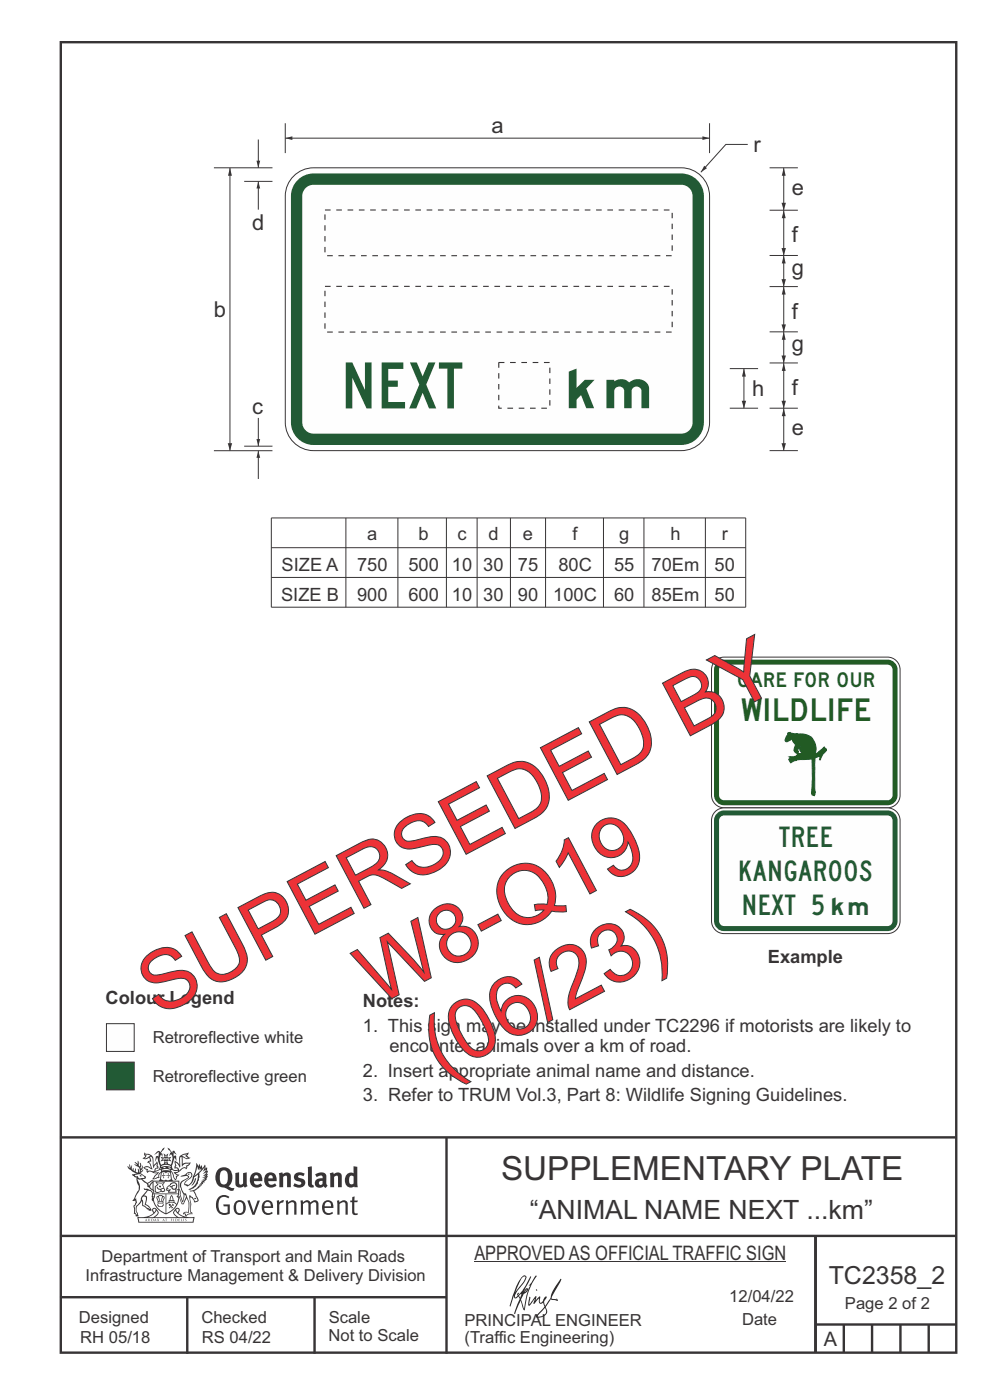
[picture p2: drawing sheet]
<svg xmlns="http://www.w3.org/2000/svg" width="210mm" height="297mm" viewBox="0 0 210 297" stroke-linecap="round" stroke-linejoin="round" font-family="sans-serif">
<g fill="none" stroke="#373435" stroke-width=".51">
<path d="M12.9 9h189.9v278h-189.9zM12.7 241.3h190M94.7 241.4v45.8M12.7 275.2h82M12.7 262.2h190.1M39.7 275.2v12M66.7 275.2v12M173 262.1v24.9M173 281h30M179 281v6M185 281v6M191 281v6"/>
<path d="M197 281v6"/>
</g>
<path d="M100.6 267.7h66.2" fill="none" stroke="#373435" stroke-width=".21"/>
<g fill="#373435">
<path d="M47 248.4a2.55 2.55 0 0 0 0 2.7l.3 .2a.81 .81 0 0 0 1-1v-.5a1.04 1.04 0 0 0-1.1-1.5zM46.3 248.1a1.82 1.82 0 0 1 2.1-.2 1.82 1.82 0 0 1 .9 1.8 2.29 2.29 0 0 1-.8 2l.7 .3h.5l-.2 .6a2.87 2.87 0 0 1-2-.7 2.12 2.12 0 0 1-1.7-3.1z" fill-rule="evenodd"/>
<path d="M49.9 248.9l.8-.2v2a.46 .46 0 0 0 .3 .6 .46 .46 0 0 0 .6-.3v-2.1l.7-.2v2.4l.2 .5-.5 .3-.3-.3a1.02 1.02 0 0 1-1.2 .3 1.02 1.02 0 0 1-.6-1.1z" fill-rule="evenodd"/>
<path d="M54 249.5l-.1 .5h.9a.49 .49 0 0 0-.2-.6 .49 .49 0 0 0-.6 .1zM53.4 249.1a1.34 1.34 0 0 1 1.6-.2 1.34 1.34 0 0 1 .6 1.5v.2h-1.7a.77 .77 0 0 0 .5 .8 .77 .77 0 0 0 .9-.4l.3 .5a1.59 1.59 0 0 1-2 .2 1.59 1.59 0 0 1-.5-2.1z" fill-rule="evenodd"/>
<path d="M57 249.5l-.1 .5h1a.49 .49 0 0 0-.2-.6 .49 .49 0 0 0-.7 .1zM56.4 249.1a1.34 1.34 0 0 1 1.6-.2 1.34 1.34 0 0 1 .7 1.5v.2h-1.8a.77 .77 0 0 0 .5 .8 .77 .77 0 0 0 .9-.4l.4 .5a1.59 1.59 0 0 1-2.1 .2 1.59 1.59 0 0 1-.5-2.1z" fill-rule="evenodd"/>
<path d="M59.2 248.9l.7-.2 .1 .4a.95 .95 0 0 1 1-.3 .95 .95 0 0 1 .7 .8v2.3h-.8v-2.3a.46 .46 0 0 0-.8 .1v2.2h-.8z" fill-rule="evenodd"/>
<path d="M62.6 249.1a1.75 1.75 0 0 1 2-.1l-.2 .5-.6-.2a.43 .43 0 0 0-.6 .3l.4 .3a1.04 1.04 0 0 1 1.2 1.1 1.04 1.04 0 0 1-1.4 1l-1.2-.4 .3-.6 1 .4 .4-.4a.88 .88 0 0 0-1-.5l-.4-.2-.1-.4z" fill-rule="evenodd"/>
<path d="M65.3 247.6l.8-.2 .1 3.8 .3 .2 .1 .4a.88 .88 0 0 1-1 0 .88 .88 0 0 1-.3-1z" fill-rule="evenodd"/>
<path d="M67.8 250.6a.43 .43 0 0 0-.1 .7 .43 .43 0 0 0 .7-.1v-.7zM66.8 249.1a1.7 1.7 0 0 1 2.4 .1v1.9l.3 .4-.4 .5-.5-.4a1.03 1.03 0 0 1-1.7-.1 1.03 1.03 0 0 1 .8-1.5h.7v-.4a.8 .8 0 0 0-1.2 .1z" fill-rule="evenodd"/>
<path d="M70 248.9l.7-.2 .1 .4a.95 .95 0 0 1 1-.3 .95 .95 0 0 1 .7 .8v2.3h-.8v-2.3a.46 .46 0 0 0-.8 .1v2.2h-.8z" fill-rule="evenodd"/>
<path d="M74.3 249.5a1.48 1.48 0 0 0 0 1.7h.5l.2-.1v-1.5l-.3-.2zM75 247.4l.8 .1 .1 4.4h-.7l-.1-.2a1.26 1.26 0 0 1-1.4 0 1.26 1.26 0 0 1-.5-1.3 1.29 1.29 0 0 1 .4-1.4 1.29 1.29 0 0 1 1.4-.1z" fill-rule="evenodd"/>
<path d="M46.4 253.9a1.72 1.72 0 0 1 2.3 0l-.3 .3a1.24 1.24 0 0 0-1.4-.2 1.24 1.24 0 0 0-.6 1.4 1.49 1.49 0 0 0 1.2 1.9l.7-.1v-1.3h-.8l-.1-.4h1.3v1.9a1.93 1.93 0 0 1-2.2 0 1.93 1.93 0 0 1-.7-2.2l.2-.8z" fill-rule="evenodd"/>
<path d="M50.4 255.1a1.65 1.65 0 0 0 .2 2.2 .99 .99 0 0 0 1-1.4 .78 .78 0 0 0-.4-.8 .78 .78 0 0 0-.8 0zM50 254.9a1.33 1.33 0 0 1 1.6-.1 1.33 1.33 0 0 1 .5 1.4 1.31 1.31 0 0 1-1.3 1.6 1.31 1.31 0 0 1-1.2-1.6v-.6z" fill-rule="evenodd"/>
<path d="M52.5 254.7l.4-.1 .9 2.6 .8-2.5h.5l-1.1 3h-.5z" fill-rule="evenodd"/>
<path d="M56.3 255.2l-.2 .7h1.3a.7 .7 0 0 0-.3-.8 .7 .7 0 0 0-.8 .1zM55.9 255a1.22 1.22 0 0 1 1.5-.2 1.22 1.22 0 0 1 .5 1.5h-1.8a.93 .93 0 0 0 .5 1 .93 .93 0 0 0 1.1-.2l.2 .3a1.43 1.43 0 0 1-1.8 .1 1.43 1.43 0 0 1-.6-1.7z" fill-rule="evenodd"/>
<path d="M58.7 254.7l.4-.1 .1 .5 .4-.4 .6-.1-.2 .5a.66 .66 0 0 0-.8 .7v1.9h-.4z" fill-rule="evenodd"/>
<path d="M60.6 254.7l.4-.1 .1 .5a.94 .94 0 0 1 1-.5 .94 .94 0 0 1 .8 .8v2.3h-.5l-.1-2.5a.81 .81 0 0 0-1.2 .3v2.2h-.4z" fill-rule="evenodd"/>
<path d="M63.7 254.7l.5-.1 .1 .5 .4-.3a.78 .78 0 0 1 1.1 .3 .9 .9 0 0 1 1-.5 .9 .9 0 0 1 .8 .8v2.3h-.5l-.1-2.5a.67 .67 0 0 0-1.1 .3v2.2h-.5v-2.4l-.4-.3-.7 .4v2.3h-.5z" fill-rule="evenodd"/>
<path d="M69 255.2l-.1 .7h1.3a.7 .7 0 0 0-.3-.8 .7 .7 0 0 0-.9 .1zM68.7 255a1.22 1.22 0 0 1 1.5-.2 1.22 1.22 0 0 1 .5 1.5h-1.8a.93 .93 0 0 0 .4 1 .93 .93 0 0 0 1.2-.2l.1 .3a1.44 1.44 0 0 1-1.7 .1 1.44 1.44 0 0 1-.6-1.7z" fill-rule="evenodd"/>
<path d="M71.4 254.7l.5-.1 .1 .5a.94 .94 0 0 1 1-.5 .94 .94 0 0 1 .8 .8v2.3h-.5l-.1-2.5a.81 .81 0 0 0-1.2 .3v2.2h-.4z" fill-rule="evenodd"/>
<path d="M74.7 253.9l.5-.1v.9h.7l-.1 .3h-.6v2.2l.1 .2h.5l.1 .3a.75 .75 0 0 1-1.2-.6v-2.1h-.4v-.3h.4z" fill-rule="evenodd"/>
<path d="M30.8 244.9l1.1 .3-.9 .5h-.4l.6-.5zM31.8 245.4h.2a2.44 2.44 0 0 1 .4 1.9l.1 .5 .7-1-.1 .6 .3 .3a.57 .57 0 0 0-.6 .7l-1-.1-.5 .2 .2-.5-.8-.3 .7-.1 .9 .5 .1-.1-.6-1.3-.2-.2h.5zM30.7 244.4l-.1 .5 .2 .4-.6 .4a1.04 1.04 0 0 0 1.4-.1l.2 .6-.3 .1-.2 .4a.94 .94 0 0 1 .8 1.1l-.2-.1a1.16 1.16 0 0 0-1.5-.1l.3 .4 .4 .2 .1 .5 .2 .1 .1-.2a.94 .94 0 0 1 1.1 .2l.8 .1-1.2 1.2a1.13 1.13 0 0 0 1.2-.2l.4-.1-.1-.4 .5-.8a.83 .83 0 0 0-.6 1.1l-.3-.1-.7 .4 1.1-1.4-.5 .1-.5-.1 1.3-.5-.1-.1-.9 .4v-.3l.2-.2 .3 .1 .1-.3-.2-.4v-.6l-.1-.4-.7 1v-.7a1.42 1.42 0 0 0-1.6-1.8z" fill-rule="evenodd"/>
<path d="M38.5 245.2l.5-.2 .7-.1-.6 .3 .8 .5h-.3zM38.3 245.5l.2-.1 .1 2a1.69 1.69 0 0 1 1.6-.6l-.8 .5 .1 .5a1.1 1.1 0 0 0-1.5 .6l-.1-.5-.2-.2h-.5l.3-.4-.3-.7a1.42 1.42 0 0 1 .8 1.1l.2-.1zM37.1 246.2l.1 1-.2 .3 .1 .4h.5l.1 .2a.96 .96 0 0 1-1.1-.1l-.1 .1a1.06 1.06 0 0 0 1.3 .2v.1a.72 .72 0 0 1-1 .2l.3 .5 .6 .2-.4 .2-.1 .6-.2-.3-.4-1.1-.4-.4 .4 .9a1.54 1.54 0 0 0 .7 1.2l.2-.3a.58 .58 0 0 1 .4-.8l.2-.1h-.3l-.5-.3 .9-.5a.93 .93 0 0 1 1.2-.5v.2l.2-.2 .1-.5a.99 .99 0 0 0 .7-.8l-1.3 .1-.3 .2-.1-1.4 .9 .4 .9-.3h-.4l-.5-.4 .4-.7-.6 .2a1.46 1.46 0 0 0-1.4 2.1v.4l-.2-.4z" fill-rule="evenodd"/>
<path d="M35.6 248.9l.2 .1-.1 .3 .4 .1h-.4v.6l-.1-.6h-.3l.3-.1z" fill-rule="evenodd"/>
<path d="M34.6 248.9l.2 .1v.3l.3 .1h-.3l-.1 .6v-.6h-.4l.4-.1z" fill-rule="evenodd"/>
<path d="M34.3 248.8a.57 .57 0 0 1 .9 .2 .57 .57 0 0 1 .9-.2l.2 1.4h-.2a.57 .57 0 0 1-.9 0 .69 .69 0 0 1-1.1 0zM34.2 248.1l-.3 2.1-.2 .4h3l-.2-.4-.3-2.1h-.2v.2l-.8-.1-.8 .1v-.2z" fill-rule="evenodd"/>
<path d="M34.2 252.4a.3 .3 0 0 0 .6 0 .3 .3 0 0 0-.6 0zM33.3 250.9l.3 .3-.3 .4a.79 .79 0 0 0 0 1.3l.8-.2-.1-.3a.55 .55 0 0 1-.7-.6l.1-.1 .2 .3 .3 .2 .8-.2-.4-.7 .4-.4-.7 .2zM33 250.7l1.1 .2 .9-.2-.4 .6 .4 1.2a.56 .56 0 0 1-.8 .3l-.2 .1a.73 .73 0 0 1-.9 .1 .73 .73 0 0 1-.3-1v-.4l.6-.4z" fill-rule="evenodd"/>
<path d="M35.6 251.8l.7-.4a.58 .58 0 0 1 1-.1 .58 .58 0 0 1-.4 .9l-.3-.3a.43 .43 0 0 1 .6-.4 .57 .57 0 0 0-.8 .2l-.2-.1-.3 .1 .4 .2a.55 .55 0 0 0 .9 .4v.5h-1.3l.3-.4-.1-.1-.6 .1 .2-.3-.2-.1zM35.4 251.8l-.1 .2a.39 .39 0 0 0 .2 .6h.3l-.2 .4h1.9l-.1-.8a.86 .86 0 0 0-.1-1.3 .86 .86 0 0 0-1.3 .4z" fill-rule="evenodd"/>
<path d="M36 254.8h.8v.2h-.8zM36.4 253.8l.2 .8h-.4zM36.4 253.5l-.3 .5-.1 .6h-.2v.4l-.7 .4 .2 .1a1.48 1.48 0 0 1 2.1 .2l.2-.1-.6-.5v-.5h-.2l-.1-.6z" fill-rule="evenodd"/>
<path d="M35.8 255.4l.4 .1 .1 .3 .3-.2-.2-.2a.38 .38 0 0 1 .5 .5l-.2-.2-.3 .2 .3 .2-.3 .3-.1-.4-.4 .4-.1-.2 .4-.3-.1-.1-.2 .1z" fill-rule="evenodd"/>
<path d="M34.5 254h.2v.2l-.2 .6h-.2zM33.6 255.3h.9v.2a.55 .55 0 0 1-.8 .4v-.2l-.2-.1zM33.4 254h.2l.2 .8h-.2zM33.6 255l.8-.1 .1 .2h-.8zM33.8 253.7h.5l-.2 1.1h-.1zM33.3 253.8l-.1 .3 .3 1.1a.48 .48 0 0 0-.1 .6 .48 .48 0 0 0 .5 .2h.5a.49 .49 0 0 0 .2-.8l.3-1.1-.1-.3a1.42 1.42 0 0 0-1.5 0z" fill-rule="evenodd"/>
<path d="M33.7 251.5l.4 .1 .1 .3h-.3z" fill-rule="evenodd"/>
<path d="M41.3 250.1l.3-.2-.2 .8-.6 .8h-.2l.5-.7z" fill-rule="evenodd"/>
<path d="M39.7 249l.3-.2 .5 .2a.88 .88 0 0 1-.6 1.1 1.22 1.22 0 0 0-.8 1.3l.5 .2a.72 .72 0 0 0 .9-.4l.5-.8 .2-.6 .8-.6v.2a2.85 2.85 0 0 1-2 2.9l.1 .1a2.13 2.13 0 0 0 1.9-1.5v-.3a2.01 2.01 0 0 0 .3-1.7l1.1-1.3-.4 1 .7-.5-.7 1 .8-.4-.8 .8 .7-.2-.9 .6 .8-.1-.8 .4h.7l-.8 .3 .3 .2h-.4l.2 .3h-.4l.2 .3h-.4l.1 .2h-.1a2.16 2.16 0 0 1-2 1.1l.1 .2 .4-.1a.76 .76 0 0 1 .7 .8l.5 1.2-.6 .2a1.45 1.45 0 0 0-1.1-1.3l.2 1.8-.1 1.8 .4 .3a1.07 1.07 0 0 0-1.2 .4v-.3l-.5-.2a.87 .87 0 0 1 1.1-.1v-.7a4.4 4.4 0 0 0-.6-3.1l-.1-.3h-.2a2.16 2.16 0 0 1-.7-2.2l.3-.4 1.2-.7a.55 .55 0 0 0-.4-.8zM37.8 252.4a.76 .76 0 0 1 .3 1.1l.6 1.6 .4-1.7 .2 .1a.61 .61 0 0 1-.1 .9l-.3 .8-.2 .1-.7-1.6-.3 .1a1.18 1.18 0 0 0 .1-1.4zM41.8 247.5l.2 .7 .3-.5v.6l.4-.5a1.9 1.9 0 0 1-1.2 1.4l-.3 .3zM38.2 249.6l1.4-.2 .2 .2v.3l-.5 .2a1.26 1.26 0 0 0-.9 1.9l.2 .7a1.84 1.84 0 0 1 .1 2.1l-.4-1.4a.96 .96 0 0 0-.4-1.2l-.4 .2a.78 .78 0 0 1 0 1.3l.1 .3h.4l.4 1.1a.38 .38 0 0 0 .2 .4 .38 .38 0 0 0 .4-.1l.6-1.2a2.94 2.94 0 0 1 .4 2.5l-.1 .4h-.8l-.3 .4v.2l.4-.1 .1 .4 .2 .1a1.02 1.02 0 0 1 1.3-.5v-.4l-.3-.1 .1-1.8-.3-1.3h.1a1.14 1.14 0 0 1 .8 1 .63 .63 0 0 0 .8-.2 .63 .63 0 0 0-.2-.9l-.6-1.2 .9-.6 .2-.4h.3l-.1-.2h.4l-.1-.3h.3l-.1-.3 .5-.1-.2-.2 .6-.4v-.2h-.2l.4-.5h-.3l.3-.5-.4 .1 .4-.5v-.3l-.3 .2 .2-.7-.1-.2-.4 .3v-.8l-.6 .8-.2-.8-.2 .5-.3-.7-.1 .6-.5-.8-.1 1.4-.6 1.8a1.81 1.81 0 0 1-1 1.5l-.6-.2a1.75 1.75 0 0 1 1.1-1.2 .75 .75 0 0 0 .1-1.3 .75 .75 0 0 0-1.2 .4z" fill-rule="evenodd"/>
<path d="M41.2 254.1h.3l.2 .2-.4 .1z" fill-rule="evenodd"/>
<path d="M29.4 258.4h11.6l-.1 .8h-11.4zM31.3 258.2l.5-.1a2.48 2.48 0 0 0 1.4-1.3l.3 .5-.5 .6-.5 .3zM32.5 256.6l.3-.2 .2 .1-.3 .7zM37.2 256.8a2.65 2.65 0 0 0 1.8 1.4h-1.1l-.5-.3-.5-.6zM37.4 256.5l.2-.1 .3 .2-.3 .6zM29.2 258.2l.1 1.2h11.8l.2-1.1-.2-.1a4.1 4.1 0 0 1-3.3-.9l.3-.4-.1-.6a1.06 1.06 0 0 0-1.3 1l.2 .4 .6 .5h-4.7l.3-.1a.84 .84 0 0 0 .6-.8 .84 .84 0 0 0-.5-.8l-.3-.2h-.5l-.1 .6 .3 .4a4.2 4.2 0 0 1-3.4 .9z" fill-rule="evenodd"/>
<path d="M31 258.7l.1 .2h-.2zM31 258.5l-.3 .6 .4-.2 .2 .2z" fill-rule="evenodd"/>
<path d="M31.3 258.6h.3v.4a.25 .25 0 0 0 .2-.1 .25 .25 0 0 0-.1-.3h.1a.29 .29 0 0 1 0 .4 .29 .29 0 0 1-.4 0 .29 .29 0 0 1 0-.4z" fill-rule="evenodd"/>
<path d="M32.2 258.6a.22 .22 0 0 1 .3 .2 .22 .22 0 0 1-.3 .2zM32 258.6l.1 .4a.33 .33 0 0 0 .4 0 .33 .33 0 0 0 0-.4 .33 .33 0 0 0-.5 0z" fill-rule="evenodd"/>
<path d="M32.9 258.7l.1 .2h-.2zM32.9 258.5l-.2 .6 .3-.2 .2 .2z" fill-rule="evenodd"/>
<path d="M33.3 258.6h.2l.1 .1 .2-.1-.2 .2 .2 .3-.3-.3-.1 .3h-.1l.2-.3z" fill-rule="evenodd"/>
<path d="M34.7 258.7l.1 .2h-.2zM34.7 258.5l-.3 .6 .4-.2 .2 .2z" fill-rule="evenodd"/>
<path d="M35 258.5h.5l-.2 .1v.5h-.2l.1-.5z" fill-rule="evenodd"/>
<path d="M36.2 258.6l.3-.1-.1 .1v.2h.1h-.1v.3h-.2z" fill-rule="evenodd"/>
<path d="M36.7 258.6h.2v.5h-.2z" fill-rule="evenodd"/>
<path d="M37.3 258.6a.22 .22 0 0 1 .3 .2 .22 .22 0 0 1-.3 .2zM37.1 258.6v.4a.33 .33 0 0 0 .5 0 .33 .33 0 0 0 0-.4 .33 .33 0 0 0-.5 0z" fill-rule="evenodd"/>
<path d="M37.8 258.6l.4-.1-.2 .1v.2h.1h-.1v.2l.2 .1h-.4z" fill-rule="evenodd"/>
<path d="M38.4 258.6h.2l-.1 .4 .2 .1h-.3z" fill-rule="evenodd"/>
<path d="M38.9 258.6h.2v.5h-.2z" fill-rule="evenodd"/>
<path d="M39.3 258.6h.2h-.1l.2 .3-.2 .2-.1-.1v-.1l.2 .1z" fill-rule="evenodd"/>
<path d="M34.2 247.4a1.51 1.51 0 0 1 2 .2 2.67 2.67 0 0 0-2.1 0zM35.7 247.6l.4 .1 .1 .3-.4-.1zM34.6 247.6h.5l.1 .2h-.4zM34 247.8l.3 .2h-.3zM34.9 246.9l.3-.2 .3 .2zM34.9 245.6l.2 .1v.3h-.2zM35 245.1l.2 .2 .2-.2-.1 .3h-.2zM35.1 246.3h.2l.1 .4-.2-.2-.2 .2zM35.3 245.7l.2-.1v.4h-.2zM34.4 245.7h.3l.1 .3-.4 .1 .2-.2zM35.7 245.7h.3l-.2 .2 .2 .2-.4-.1zM32.7 244.9l1-.5-.1 1-.2-.2-.3 .2-.3 1.1 .5-1 .3 .9a1.84 1.84 0 0 1 .2 1.7l.4 .1a2.48 2.48 0 0 1 2.2 0l.2-.2-.2-.7 .7-1.8 .4 .7-.2-1-.2-.1-.2 .3v-.9l.6 .4-.6-.8-.3 .1-.1 .4-.5-.9-.5-.3 .2 .5 .6 .5-.5 .8 .4-.4a2.06 2.06 0 0 1 0 2.3l-.5-.2-.2-.6 .1-.1 .8 .2-.4-.5 .4-.5-.7 .2-.2-.2 .2-.7-.5 .4-.5-.4 .2 .7-.2 .2-.7-.2 .4 .5-.4 .5 .8-.2 .1 .1-.2 .6-.5 .2a2.02 2.02 0 0 1 0-2.2l.3 .5-.1-.7-.3-.1 .8-1.2-.4 .3-.5 .8-.2-.3a.8 .8 0 0 0-.8 .5z" fill-rule="evenodd"/>
<path d="M29.2 250.1l.3 .1a.61 .61 0 0 1 .8 .4l.3 .2a.8 .8 0 0 1 .6 1l.4 .1 .5 .5a1 1 0 0 1 .5 1.1l-.1 .7v-.5h-.1a.96 .96 0 0 0-.8-1.3l-.2-.2h-.7l-.1-.1-.1 .1 .1 .3h.6l-1.2 1.3-.2 1-.4 .6a1.33 1.33 0 0 0-.5 1.8l.2 .5a1.26 1.26 0 0 1-.5-1.5l-.1-.3a1.56 1.56 0 0 0 .4-1.7l-.3 .2 .2-.5a3.2 3.2 0 0 0 .7-3zM30.4 253.9h.4a2.06 2.06 0 0 1-.1 1.6l.7 .5 .4 .4-.6-.1-.8-.6-.1-.9a.51 .51 0 0 1 .1-.9zM28.6 249.3a1.52 1.52 0 0 1 2.1 .5l-1.1 .2-.2-.1-.1-.4h-.5zM27.5 247v.8l-.3-.4h-.1a3.1 3.1 0 0 0 1.9 1.6l-1 .1 .5 .6 .5 .1 .1 1.1a1.84 1.84 0 0 1-.3 2.5l-.4 .9-.3 .4 .2 .1 .4-.1 .1 .4-.2 .5-.3 .2 .1 1.7h.2l.3 .5 .1 .1 .4-.1-.1-.5a1.3 1.3 0 0 1-.1-1.7l.9-1 .1 1.1 .6 .2 .5 .5 .1-.1 .2 .3h.5a1.85 1.85 0 0 0-1.2-1.4l.1-.3a1.39 1.39 0 0 0 0-1.4l-.5-.1 .5-.5a.66 .66 0 0 1 .9-.4 .66 .66 0 0 1 .3 .9l-.1 .4 .2-.1v.2l-.1 .3 .2 .5 .1-.3a2.24 2.24 0 0 0 .1-2.2 .73 .73 0 0 1-.7-.7 .73 .73 0 0 1 .6-.7v-.2a.94 .94 0 0 0-.9 .8 .48 .48 0 0 1-.1-.6 .48 .48 0 0 1 .5-.2l.5-.3a.51 .51 0 0 0-.8 .2l-.5 .2-1-.8h.6l.2-.5-1.2-.7 .5-.5v-.3l-.5 .4 .1-.2a.69 .69 0 0 0 .2-1v.4l-.2 .3v-1.1l-.3-.2 .1 .6-.1 .2-.4-1.3v.7l-.6-.4 .5 .7-.6-.2 .3 .3a1 1 0 0 1 .7 1.4l-.2-.8v.9l-.5-.2v-.8l-.2 .7-.2-.1-.1-.6-.2 .4-.2-.2 .1-.7-.2 .5z" fill-rule="evenodd"/>
<path d="M29.6 249.4l.2-.1 .3 .2z" fill-rule="evenodd"/>
<path d="M32.4 250.5h5.6v2l-.2-.1v-1.7h-5.2v2.5h5.2v-.8l.1 .2-.1 1.1v-.3h-2.5v4a4.1 4.1 0 0 0 2.6-3.6l.1-.1a4 4 0 0 1-2.8 3.9 4.2 4.2 0 0 1-2.8-4.7l.1 1.2 .1-.1a3.8 3.8 0 0 0 2.5 3.4v-4h-2.5l-.2-.9z" fill-rule="evenodd"/>
<circle cx="40" cy="249.1" r=".17"/>
</g>
<g fill="#252726">
<path d="M111.6 273.7l.2-.2-.5 .7zM110.4 274.5l.3 .1-.3 .7-.3-.4zM110.9 270.9l.5-.1a9.3 9.3 0 0 1-2 3.2l-.1 .2 1-2.5zM110.6 271a14.7 14.7 0 0 0-2.2 4.9l-.3 1.2 .1 .1 .8-2.4a.42 .42 0 0 0 .2 .7 .42 .42 0 0 0 .6-.3l.2-.2 .2 .6-1.1 3.1h.2l1.1-2.8 .6 1.9 .2 .2 .2-.5a13.5 13.5 0 0 1 2-6.2l.5-.5-.2-.2-1.6 2.1 .4-.1a14.9 14.9 0 0 0-1.3 5.1l-.4-1.2a1.39 1.39 0 0 1 .2-1.8l.1-.2a.92 .92 0 0 0 .8-1.2 .75 .75 0 0 0-.7 .7l-.2 .2 1.6-3.4h-.1l-.4 .7a10.5 10.5 0 0 1-2.2 3.2l.2-.4a.32 .32 0 0 0-.4 .2 .32 .32 0 0 0 .1 .4l-.5 .4a3.2 3.2 0 0 1 1.1-2.3l.5-.6a2.49 2.49 0 0 0 .7-1.6l-.3-.2z" fill-rule="evenodd"/>
<path d="M115.6 277.5a1.15 1.15 0 0 1 .1 1.3 1.15 1.15 0 0 1-1.2 .5h-.5zM112.3 275.1l-.3 1.7 .3 .2 1.2-1.5-.3 1.1 1.1-1.2a.94 .94 0 0 0 .4 1.2l.5-.3 .3 .9-1.2 1.3a.98 .98 0 0 0-.5 1 1.9 1.9 0 0 0 2.3-1.3l-.1-.3a1.02 1.02 0 0 1 .3-1.4l.5-.9 1.5 .3-.2-.5v.3l-1.1-.2v-.2l2-3.6 .1-.3-.1-.1-1.8 2.7a6.6 6.6 0 0 1-1.5 3l-.2-.2a1.01 1.01 0 0 1 .4-1.4l.1-.2-.3-.2-.3 .5-.2 .5-.5 .4-.2-.4 .1-.9-.2-.1-.8 .9 .2-.9h-.1l-1.4 1.7 .2-1.4v-.1z" fill-rule="evenodd"/>
<path d="M113.7 273.5l.3 .3h-.3z" fill-rule="evenodd"/>
</g>
<path d="M22.6 217.2h5.9v5.9h-5.9z" fill-rule="evenodd" fill="#fefefe" stroke="#373435" stroke-width=".21"/>
<path d="M22.6 225.3h5.9v5.9h-5.9z" fill-rule="evenodd" fill="#225a35" stroke="#373435" stroke-width=".21"/>
<g fill="none" stroke="#373435" stroke-width=".21">
<path d="M60.5 29.3h90M57.6 109.9h100.6v18.9h-100.6zM57.6 116.2h100.6M73.4 109.9v18.9M84.4 109.9v18.9M94.7 109.9v18.9M101.2 109.9v18.9M108.3 109.9v18.9M115.7 109.9v18.9M128 109.9v18.9M136.6 109.9v18.9M149.6 109.9v18.9"/>
<path d="M57.6 122.5h100.6"/>
</g>
<g fill="#373435">
<path d="M60.5 29.3l1.5-.4v.8z"/>
<path d="M149 28.9l1.5 .4-1.5 .4z"/>
</g>
<path d="M150.5 26.1v6.4M158.6 30.6h-4.6l-5.3 5.9" fill="none" stroke="#373435" stroke-width=".21"/>
<path d="M149.4 35.2l.6 .5-1.3 .8z" fill="#373435"/>
<path d="M163.2 86.6h6" fill="none" stroke="#373435" stroke-width=".21"/>
<path d="M62.3 37.4a6 6 0 0 1 4.2-1.8h78a6 6 0 0 1 6 6v48a6 6 0 0 1-6 6h-78a6 6 0 0 1-6-6v-48a6 6 0 0 1 1.8-4.2z" fill-rule="evenodd" fill="#fefefe" stroke="#373435" stroke-width=".21"/>
<path d="M63.4 37.9a4.8 4.8 0 0 1 3.1-1.1h78a4.8 4.8 0 0 1 4.8 4.8v48a4.8 4.8 0 0 1-4.8 4.8h-78a4.8 4.8 0 0 1-4.8-4.8v-48a4.8 4.8 0 0 1 1.7-3.7z" fill-rule="evenodd" fill="#225a35"/>
<path d="M64.6 40.1a2.4 2.4 0 0 1 1.9-.9h78a2.41 2.41 0 0 1 2.4 2.4v48a2.41 2.41 0 0 1-2.4 2.4h-78a2.41 2.41 0 0 1-2.4-2.4v-48l.1-.6z" fill-rule="evenodd" fill="#fefefe"/>
<path d="M166.2 86.6v9" fill="none" stroke="#373435" stroke-width=".21"/>
<g fill="#373435">
<path d="M166.2 86.6l.5 1.7h-.9z"/>
<path d="M165.8 94h.9l-.5 1.6z"/>
</g>
<path d="M166.2 77v9.6M163.2 95.6h6" fill="none" stroke="#373435" stroke-width=".21"/>
<g fill="#373435">
<path d="M166.2 77l.5 1.7h-.9z"/>
<path d="M165.8 85h.9l-.5 1.6z"/>
</g>
<path d="M163.2 77h6M166.2 70.4v6.6" fill="none" stroke="#373435" stroke-width=".21"/>
<g fill="#373435">
<path d="M166.2 70.4l.5 1.7h-.9z"/>
<path d="M165.8 75.4h.9l-.5 1.6z"/>
</g>
<path d="M163.2 70.4h6M166.2 60.8v9.6" fill="none" stroke="#373435" stroke-width=".21"/>
<g fill="#373435">
<path d="M166.2 60.8l.5 1.7h-.9z"/>
<path d="M165.8 68.8h.9l-.5 1.6z"/>
</g>
<path d="M157.8 78.2v8.4M163.2 60.8h6M154.8 86.6h6" fill="none" stroke="#373435" stroke-width=".21"/>
<g fill="#373435">
<path d="M157.8 78.2l.4 1.7h-.8z"/>
<path d="M157.3 85h1l-.5 1.6z"/>
</g>
<path d="M166.2 54.2v6.6M154.8 78.2h6" fill="none" stroke="#373435" stroke-width=".21"/>
<g fill="#373435">
<path d="M166.2 54.2l.5 1.7h-.9z"/>
<path d="M165.8 59.2h.9l-.5 1.6z"/>
</g>
<path d="M163.2 54.2h6M166.2 44.6v9.6" fill="none" stroke="#373435" stroke-width=".21"/>
<g fill="#373435">
<path d="M166.2 44.6l.5 1.7h-.9z"/>
<path d="M165.8 52.6h.9l-.5 1.6z"/>
</g>
<path d="M163.2 35.6h6M166.2 35.6v9M163.2 44.6h6" fill="none" stroke="#373435" stroke-width=".21"/>
<g fill="#373435">
<path d="M166.2 35.6l.5 1.7h-.9z"/>
<path d="M165.8 43h.9l-.5 1.6z"/>
</g>
<path d="M105.8 76.9h10.8v9.7h-10.8z" fill="none" stroke="#373435" stroke-width=".23" stroke-dasharray="1.2 1.2" stroke-linecap="butt"/>
<path d="M45.4 35.6h12.4M51.8 38.5h6M54.8 38.5v6M60.5 26.1v6.4M45.4 95.6h12.4M51.8 94.7h6" fill="none" stroke="#373435" stroke-width=".21"/>
<path d="M54.8 38.5l.4 1.5h-.8z" fill="#373435"/>
<path d="M54.8 95.6v6" fill="none" stroke="#373435" stroke-width=".21"/>
<path d="M54.8 95.6l.4 1.5h-.8z" fill="#373435"/>
<path d="M54.8 29.6v6" fill="none" stroke="#373435" stroke-width=".21"/>
<path d="M54.4 34.1h.8l-.4 1.5z" fill="#373435"/>
<path d="M54.8 88.7v6" fill="none" stroke="#373435" stroke-width=".21"/>
<path d="M54.4 93.1h.8l-.4 1.6z" fill="#373435"/>
<path d="M48.8 35.6v60" fill="none" stroke="#373435" stroke-width=".21"/>
<g fill="#373435">
<path d="M48.8 35.6l.4 1.7h-.8z"/>
<path d="M48.3 94h.9l-.4 1.6z"/>
</g>
<path d="M68.9 44.5h73.7v9.7h-73.7zM68.9 60.8h73.7v9.6h-73.7z" fill="none" stroke="#373435" stroke-width=".24" stroke-dasharray="1.2 1.2" stroke-linecap="butt"/>
<path d="M151.5 140.4a2.66 2.66 0 0 1 2.1-1h34.7a2.67 2.67 0 0 1 2.6 2.7v26.6a2.67 2.67 0 0 1-2.6 2.7h-34.7a2.67 2.67 0 0 1-2.7-2.7v-26.6l.1-.6z" fill="none" stroke="#373435" stroke-width=".21"/>
<path d="M152.1 140.6l.9-.6 .6-.1h34.7a2.14 2.14 0 0 1 2.1 2.2v26.6a2.14 2.14 0 0 1-2.1 2.1h-34.7a2.14 2.14 0 0 1-2.1-2.1v-26.6v-.6z" fill-rule="evenodd" fill="#225b24"/>
<path d="M153 141.2l.6-.2h34.7a1.07 1.07 0 0 1 1 1.1v26.6a1.07 1.07 0 0 1-1 1.1h-34.7a1.07 1.07 0 0 1-1.1-1.1v-26.6z" fill-rule="evenodd" fill="#fefefe"/>
<path d="M167.1 155.5l.3 .1 .1-.2 .2 .2 .8 .1a5.7 5.7 0 0 1 3.8 .9l.1 .2a3.3 3.3 0 0 1 .5 3.1l.6-.2 1.3-1.2 .5 .4v.3l-.8 .9-.5 1.1h-.2l.2-.7a.58 .58 0 0 0-.8 .2l-.3 .1v7.3l-.2 .6-.5-.2 .1-.2h-.1l.1-3.2-.1-4.1-1.1 .1a5.3 5.3 0 0 0-3.4 .7l-.4-.7 .5-.4-.4-.1h.8l1.1-.3h-.1v-.1l-.2 .1a.93 .93 0 0 1 1.3-.4 1.37 1.37 0 0 1-.6-1.6l-.6 .9 .2 .4a.58 .58 0 0 1-.7 0 .58 .58 0 0 1-.1-.8l.1-.2a.96 .96 0 0 0-.4-1.4l-.2-.4-.6 .3a.45 .45 0 0 1-.5 .2 .45 .45 0 0 1-.4-.4l.6-1z" fill-rule="evenodd" fill="#225b24" stroke="#225b24" stroke-width=".21"/>
<path d="M151.9 172l1.1-.5 .6-.1h34.7a2.67 2.67 0 0 1 2.6 2.7v21.3a2.67 2.67 0 0 1-2.6 2.7h-34.7a2.67 2.67 0 0 1-2.7-2.7v-21.3a2.67 2.67 0 0 1 1-2.1z" fill-rule="evenodd" fill="#fefefe" stroke="#373435" stroke-width=".21"/>
<path d="M152.1 172.6l.9-.6 .6-.1h34.7a2.14 2.14 0 0 1 2.1 2.2v21.3a2.14 2.14 0 0 1-2.1 2.1h-34.7a2.14 2.14 0 0 1-2.1-2.1v-21.3v-.6z" fill-rule="evenodd" fill="#225a35"/>
<path d="M152.7 173.4l.9-.4h34.7a1.07 1.07 0 0 1 1 1.1v21.3a1.07 1.07 0 0 1-1 1.1h-34.7a1.07 1.07 0 0 1-1.1-1.1v-21.3z" fill-rule="evenodd" fill="#fefefe"/>
<g font-size="17.6" fill="#ed3237">
<text x="33.5" y="215.8" transform="rotate(-28 33.5 215.8)">SUPERSEDED BY</text>
<text x="80" y="213.5" transform="rotate(-28 80 213.5)">W8-Q19</text>
<text x="93.5" y="228.6" transform="rotate(-28 93.5 228.6)">(06/23)</text>
</g>
<text font-size="13.5" fill="#225a35" x="72.3" y="86.7">NEXT</text>
<text font-size="11.5" fill="#225a35" x="119" y="86.6">km</text>
<text font-size="7.1" fill="#373435" x="106.3" y="250.3">SUPPLEMENTARY PLATE</text>
<text font-size="6.7" fill="#225b24" x="157.2" y="152.9">WILDLIFE</text>
<g font-size="6" fill="#225a35">
<text x="165.2" y="179.7">TREE</text>
<text x="156.5" y="186.9">KANGAROOS</text>
<text x="157.3" y="194.1">NEXT 5</text>
</g>
<text font-size="5.6" fill="#373435" x="112.4" y="258.5">“ANIMAL NAME NEXT ...km”</text>
<text font-size="5.3" fill="#373435" x="175.8" y="272.3">TC2358_2</text>
<text font-size="5.1" fill="#225a35" x="175.8" y="194.1">km</text>
<g font-size="4.7" fill="#373435">
<text x="104.2" y="28.1">a</text>
<text x="159.8" y="32.3">r</text>
<text x="168" y="41.3">e</text>
<text x="53.5" y="48.8">d</text>
<text x="168" y="51.4">f</text>
<text x="168" y="58.2">g</text>
<text x="45.4" y="67.2">b</text>
<text x="168" y="67.6">f</text>
<text x="168" y="74.4">g</text>
<text x="168" y="83.8">f</text>
<text x="53.5" y="87.8">c</text>
<text x="159.5" y="84.1">h</text>
<text x="168" y="92.3">e</text>
</g>
<text font-size="4.3" fill="#225b24" x="156.3" y="145.7">CARE FOR OUR</text>
<g font-size="4.2" fill="#373435">
<text x="100.6" y="267.2">APPROVED AS OFFICIAL TRAFFIC SIGN</text>
<text x="174.7" y="285.6">A</text>
</g>
<g font-size="3.9" fill="#373435">
<text x="77.9" y="114.6">a</text>
<text x="88.8" y="114.6">b</text>
<text x="97" y="114.6">c</text>
<text x="103.6" y="114.6">d</text>
<text x="110.9" y="114.6">e</text>
<text x="121.5" y="114.6">f</text>
<text x="131.3" y="114.6">g</text>
<text x="142.2" y="114.6">h</text>
<text x="153.1" y="114.6">r</text>
<text x="59.7" y="121.1">SIZE A</text>
<text x="75.8" y="121.1">750</text>
<text x="86.6" y="121.1">500</text>
<text x="95.9" y="121.1">10</text>
<text x="102.5" y="121.1">30</text>
<text x="109.9" y="121.1">75</text>
<text x="118.4" y="121.1">80C</text>
<text x="130.3" y="121.1">55</text>
<text x="138.2" y="121.1">70Em</text>
<text x="151.6" y="121.1">50</text>
<text x="59.6" y="127.6">SIZE B</text>
<text x="75.8" y="127.6">900</text>
<text x="86.6" y="127.6">600</text>
<text x="95.9" y="127.6">10</text>
<text x="102.5" y="127.6">30</text>
<text x="109.9" y="127.6">90</text>
<text x="117.4" y="127.6">100C</text>
<text x="130.3" y="127.6">60</text>
<text x="138.2" y="127.6">85Em</text>
<text x="151.6" y="127.6">50</text>
<text x="162.9" y="204.3">Example</text>
<text x="22.4" y="213">Colour Legend</text>
<text x="77" y="213.6">Notes:</text>
<text x="77" y="218.9">1. This sign may be installed under TC2296 if motorists are likely to</text>
<text x="82.6" y="223.2">encounter animals over a km of road.</text>
<text x="77" y="228.4">2. Insert appropriate animal name and distance.</text>
<text x="77" y="233.6">3. Refer to TRUM Vol.3, Part 8: Wildlife Signing Guidelines.</text>
</g>
<g font-size="3.5" fill="#373435">
<text x="32.4" y="221.3">Retroreflective white</text>
<text x="32.4" y="229.5">Retroreflective green</text>
<text x="21.6" y="267.8">Department of Transport and Main Roads</text>
<text x="18.2" y="271.8">Infrastructure Management &amp; Delivery Division</text>
<text x="16.7" y="280.6">Designed</text>
<text x="42.7" y="280.6">Checked</text>
<text x="69.7" y="280.6">Scale</text>
<text x="98.5" y="281.3">PRINCIPAL ENGINEER</text>
<text x="154.7" y="276.1">12/04/22</text>
<text x="157.4" y="281.2">Date</text>
<text x="179.2" y="277.8">Page 2 of 2</text>
<text x="17" y="284.8">RH 05/18</text>
<text x="42.8" y="284.8">RS 04/22</text>
<text x="69.7" y="284.5">Not to Scale</text>
<text x="98.5" y="284.8">(Traffic Engineering)</text>
</g>
</svg>
